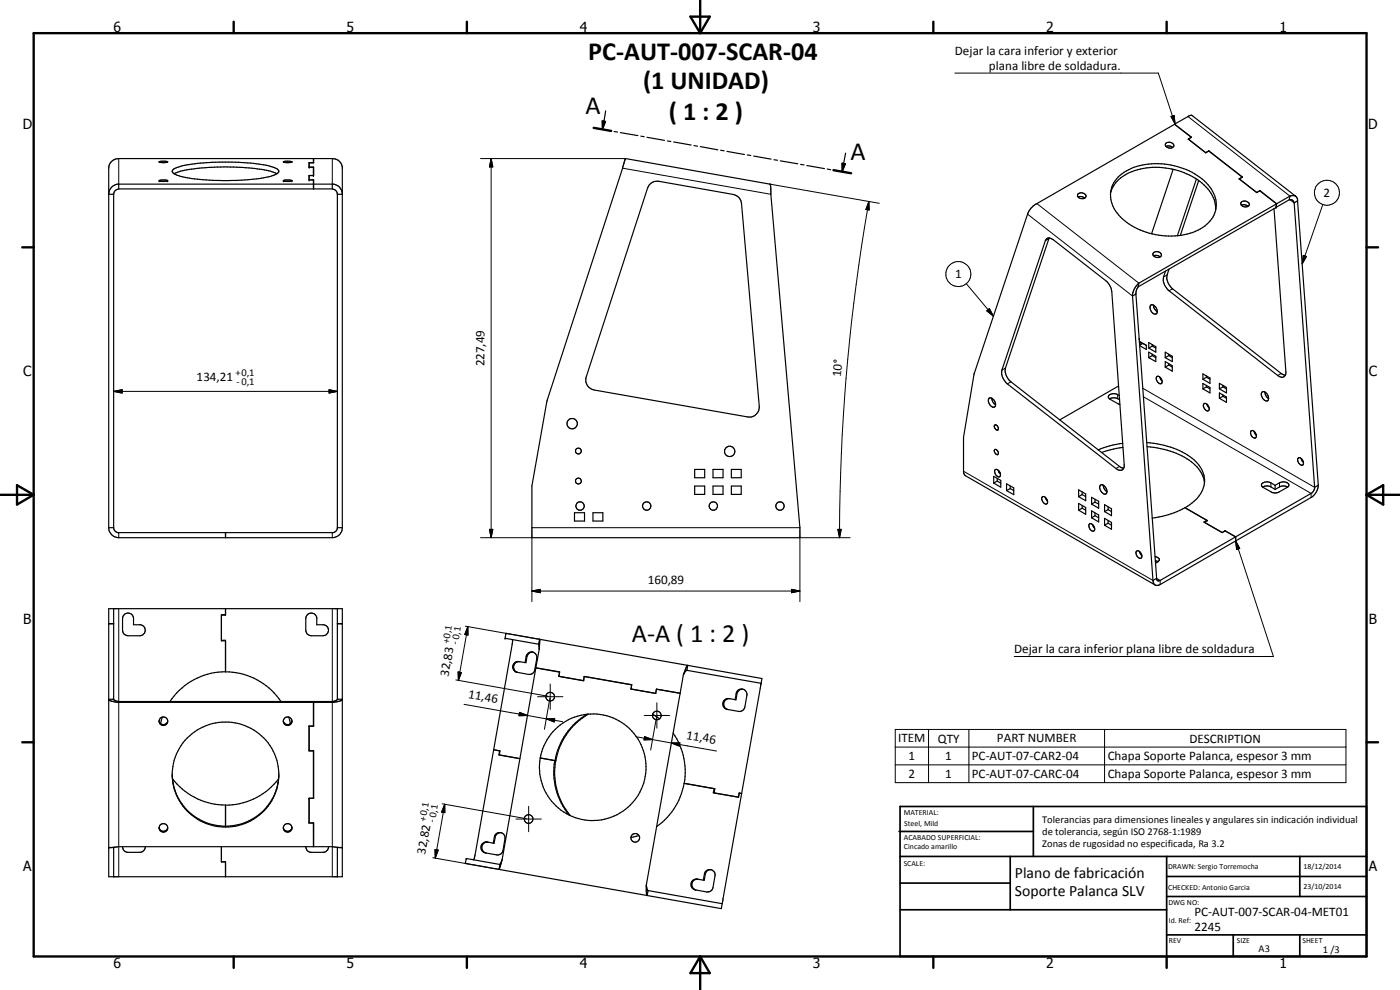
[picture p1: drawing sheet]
<svg xmlns="http://www.w3.org/2000/svg" width="420mm" height="297mm" viewBox="0 0 420 297" stroke-linecap="round" stroke-linejoin="round" font-family="sans-serif">
<g fill="none" stroke="#000" stroke-width=".35">
<path d="M178.2 38.4l5.2 .9M180.8 36.3l.9 .1-.9 2.4zM181.8 33.3l-1 5.5M184.3 39.5l1 .1M186.2 39.8l5.2 .9M352.5 37.3l-41.8 24-1.8 1.9-.5 .9-16.1 48-3.1 19.1v10.5l.4 .9 57.1 32.9M352.5 37.3l5.1 3.9-1 .6M352.5 37.3l4.2-2.5 1-.2 31.2 24.3M352.5 37.3h.1M32.7 58l-.1 .3h1.5M34.1 58.3v100M35.6 55.2v1.5"/>
<path d="M35.6 56.7a1.67 1.67 0 0 0-1.5 1.6M47.7 48.6l1.4-.3 1.2 .3-1.5 .2zM47.7 54.2l.6-.2h1.5l.5 .2-.7 .2zM52.3 52.2a.87 .87 0 0 1-.6-1 .87 .87 0 0 1 .9-.7 40.1 40.1 0 0 1 13.1-1.9h3.9a37.8 37.8 0 0 1 13.5 2 .78 .78 0 0 1 .6 .8 .78 .78 0 0 1-.6 .8M52.3 52.2a27.2 27.2 0 0 0 10.5 1.9 59.5 59.5 0 0 0 19.6-1.6l.7-.3M52.3 52.1a30.9 30.9 0 0 1 11.1-1.9l4.7-.1 6.6 .3a23.6 23.6 0 0 1 8.4 1.7M85 48.6l1.3-.3 1.3 .3-1.5 .2zM85.1 54.1l2-.1 .5 .2-1.8 .2zM92.8 48.9v1.3M92.8 52.7v1.3M94.1 48.9v-1.3h-58.5a2.94 2.94 0 0 0-3 2.9v107.8M94.1 55.2h-58.8a3.1 3.1 0 0 0-2.6 2.5"/>
<path d="M94.1 50.2v2.5M94.1 54v2.7h-58.5M94.1 55.4h.1M94.1 51.6h.1M94.1 55.2h5.9a3.1 3.1 0 0 1 2.4 1.7l.3 1.1M99.7 56.7h-5.6v-2.7h-1.4v-1.3h1.4v-2.5h-1.4v-1.4l1.4 .1v-1.3h5.9a2.87 2.87 0 0 1 2.7 2.6v108.1M99.7 55.2v1.5M99.7 56.7l1.1 .5 .4 1.1M101.2 58.3h1.5M101.2 58.3v100M187.7 47.6h.1M187.7 47.6l43.5 7.7 8.9 103v3h-80.5v-15.5l4.6-25.5z"/>
<path d="M192.3 40.9l1 .1M194.2 41.2l5.2 .9M194.9 55.4l1.3-.9 1.5-.1 22.3 3.9a3.1 3.1 0 0 1 2.5 2.7l5.4 60.9a3 3 0 0 1-3.5 3.2l-46.1-8.1a3 3 0 0 1-2.4-3.9l18.4-56.7zM200.3 42.3l1 .2M202.2 42.6l5.2 .9M208.3 43.7l1 .2M210.2 44l5.2 1M216.3 45.1l1 .2M218.2 45.4l5.2 1M224.3 46.5l1 .2M226.2 46.8l5.2 1M232.3 47.9l1 .2"/>
<path d="M234.2 48.3l5.2 .8M240.3 49.3l1 .2M242.1 49.7l5.3 .9M248.3 50.7l1 .2M250.1 51.1l5.3 .9M252.7 49l1 .1-.9 2.4zM253.8 45.9l-1 5.6M323.5 58.2a1.47 1.47 0 0 1 2.4 .8 1.31 1.31 0 0 1-1.5 .6 1.31 1.31 0 0 1-.9-1.3zM323.6 59.1a1.87 1.87 0 0 1 1.9 .3M333.3 57.9a10.9 10.9 0 0 1 9-7.2 21.6 21.6 0 0 1 20.2 6 8.6 8.6 0 0 1 2.3 6.5M335.6 53.1a18.6 18.6 0 0 1 16.8-3.4 16.6 16.6 0 0 1 12.1 9 8.2 8.2 0 0 1-4.9 10.3 21.7 21.7 0 0 1-23.9-4.5 8.1 8.1 0 0 1-.1-11.4zM349.9 43a1.34 1.34 0 0 1 1.5-.3 1.34 1.34 0 0 1 .8 1.3 1.49 1.49 0 0 1-2.5-.5z"/>
<path d="M349.9 43.9h.2a1.7 1.7 0 0 1 1.8 .4M352.1 50.8l-6.5 19.3M357.5 41.2l-.9 .5 5.3 4.1M359.1 53.7l-5.8 17M359.7 54.2l-5.5 16.4M362.8 45.3l10.1 7.8-1 .6M362.8 45.3l10 7.9M362.8 45.3l-.9 .5M362.8 45.3h.1M371.9 53.7l5.2 4.1M371.9 53.7h.1M377.2 57.7v.1"/>
<path d="M378.1 57.2l5 3.9-.2 1.1 4-2.3M378.1 57.3l-1 .5M386.9 59.9l1 .2 .5 .8M387.1 58.8l-45.3 26.2M387.1 58.8l-.2 1.1M387.1 58.8a1.47 1.47 0 0 1 1.6 0 1.47 1.47 0 0 1 .7 1.4M314.1 71.6l.9-.2 1.1 .5 15.8 12.3a5.4 5.4 0 0 1 1.8 3.3l3.7 51.9a1.39 1.39 0 0 1-.7 1.6 1.39 1.39 0 0 1-1.8-.4l-32.6-25.4a4.4 4.4 0 0 1-1.6-4.2l13-38.8zM314.9 71.4l-13.2 39a4.4 4.4 0 0 0 1.7 4.2l32.8 25.6 1 .3M346.2 75.8a1.34 1.34 0 0 1 1.5-.3 1.34 1.34 0 0 1 .8 1.3 1.41 1.41 0 0 1-1.5 .5 1.41 1.41 0 0 1-1-1.2zM346.2 76.8l1.2-.1 .8 .4M372.4 60.7a1.46 1.46 0 0 1 2.5 .8 1.35 1.35 0 0 1-1.5 .6 1.35 1.35 0 0 1-1-1.4zM372.6 61.6a1.85 1.85 0 0 1 2 .3"/>
<path d="M382.3 62.6l3.6 48.8a1.39 1.39 0 0 1-.7 1.7 1.39 1.39 0 0 1-1.8-.5l-32.6-25.4a4.4 4.4 0 0 1-1.6-4.1l.6-1.8M383.1 61.2l-.2 1.1-41.3 23.8M388.4 60.9l6.1 85.3M389.4 60.2l6.2 85.4M389.4 60.2l-1 .7M339.9 88.8l6.1 85.4M340.9 88.2l6.2 85.3M340.9 88.2l-1 .6M341.6 86.1l-.5 .9-.2 1.2M341.8 85a5.2 5.2 0 0 0-1.9 3.8M341.8 85l-.2 1.1M345.3 91.6a1.7 1.7 0 0 1 1.7 .7 1.7 1.7 0 0 1 .1 1.8 1.53 1.53 0 0 1-2-1.6z"/>
<path d="M346.1 91.6l.3 1 .9 .9M350.8 80.7l-.5 1.8a4.5 4.5 0 0 0 1.6 4.2l32.6 25.4 1.2 .5M296.8 119.5a1.7 1.7 0 0 1 1.7 .7 1.7 1.7 0 0 1 .1 1.8 1.56 1.56 0 0 1-2-1.6zM297.7 119.5l.2 1 .9 1M333 119.7a2.8 2.8 0 0 1 3 .2M335.7 115.8l-17.7 10.2M335.9 118.7a2.07 2.07 0 0 0-3.3 .4l.5 .7 3 1.6M341.9 101.6v.4M342 103.5l1-.5 1 .6M342.5 103.3l-.5-.9 2 1.2M344 103.6v1.3l-2-1.2M344.8 105.7l2.1 1.2v1.6l-2.1-1.2z"/>
<path d="M344.8 102.8l2.1 1.2v1.7l-2.1-1.3zM345.8 106.7l1.1 .6M345.8 106.7l-1 .6M345.8 103.4v.4M345.8 106.3v.4M345.8 103.8l1.1 .6M345.8 103.8l-1 .6M347.2 112.9a1.44 1.44 0 0 1 1.3 2.2 1.46 1.46 0 0 1-1.3-2.2zM348.1 113.2l.7 1.1M349.7 108.5l2.1 1.2v1.7l-2.1-1.2zM349.7 105.7l2.1 1.2v1.6l-2.1-1.2zM350.8 109.5l1 .7"/>
<path d="M350.8 109.5l-1.1 .7M350.8 106.3v.4M350.8 109.1v.4M350.8 106.7l1 .6M350.8 106.7l-1.1 .6M361 115.1l2.1 1.1v1.7l-2.1-1.2zM361 112.2l2.1 1.2v1.6l-2.1-1.2zM362.1 116.1l1 .6M362.1 116.1l-1.1 .6M362.1 112.8v.4M362.1 115.7v.4M362.1 113.2l1 .6"/>
<path d="M362.1 113.2l-1.1 .6M366 117.9l2.1 1.2v1.6l-2.1-1.2zM366 115l2.1 1.2v1.7l-2.1-1.2zM367 118.9l1.1 .6M367 118.9l-1 .6M367 115.6v.5M367 118.5v.4M367 116.1l1.1 .6M367 116.1l-1 .6M378.7 117.7a1.51 1.51 0 0 1 2 1.6l-.1 .8a1.17 1.17 0 0 1-1.7-.7l-.4-.9zM379.6 117.6l.2 1 .9 1M298.5 127.6a.88 .88 0 0 1 1 .4 .88 .88 0 0 1-.2 1.1 1.21 1.21 0 0 1-.8-1.5z"/>
<path d="M298.5 135a.88 .88 0 0 1 1 .4 .88 .88 0 0 1-.2 1 1.21 1.21 0 0 1-.8-1.4zM337 133a26.9 26.9 0 0 0-7.4 2M337 134.2l-3.8 .8-2.6 .8M344.2 132.8a22.7 22.7 0 0 1 15.2 6.3 7.5 7.5 0 0 1-1.1 11.3l-2.7 2 6.8 3.8-.9 .5M344.2 134a21.9 21.9 0 0 1 15.5 6.7l1.3 2.3 .5 1.8M361.3 121.1a1.43 1.43 0 0 1 1.4 2 1.33 1.33 0 0 1-1.6-1.5zM362.2 121.3l.7 1.1M375.4 129.4a.84 .84 0 0 1 1.3 .4l.3 .5a.73 .73 0 0 1-.3 1.1 .73 .73 0 0 1-1-.5l-.3-.7zM376.4 129.4l.6 1.2M389.5 137.5a1.27 1.27 0 0 1 1.4 .3 1.27 1.27 0 0 1 .3 1.3 .71 .71 0 0 1-.7 .5 .71 .71 0 0 1-.7-.5l-.3-.8zM390.5 137.6l.7 1.1M32.6 158.3h1.5"/>
<path d="M32.6 158.3a3 3 0 0 0 3 3h64.1a2.96 2.96 0 0 0 3-3M34.1 158.3l.3 .9 .9 .6h64.7l1-.6 .2-.9M67.7 159.8v1.5M101.2 158.3h1.5M172.4 153.8h3v2.5h-3zM178 153.8h2.9v2.5h-2.9zM208.5 145.8h3v2.5h-3zM208.5 140.8h3v2.5h-3zM214 145.8h3v2.5h-3zM214 140.8h3v2.5h-3zM219.5 145.8h3v2.5h-3zM219.5 140.8h3v2.5h-3z"/>
<path d="M298.2 142.9l2.1 1.2v2.1l-2.1-1.3zM298.7 140.9a1.44 1.44 0 0 1 1.3 2.1 1.49 1.49 0 0 1-1.3-2.1zM299.3 144.4l1 .5M299.3 143.6v.8M299.3 144.4l-1.1 .5M299.6 141.1l.7 1.1M300.1 141.7l-.2 .1M302.1 145.2l2.1 1.2v2l-2.1-1.2zM303.2 146.6l1 .6M303.2 145.8v.8M303.2 146.6l-1.1 .6M313.7 149.2l.7 1.2"/>
<path d="M313.7 149.2a.7 .7 0 0 0-1 0 .7 .7 0 0 0 .1 1l1 1.1 .6-.3v-.7M313.7 149.2l.7 1.1M323.7 151l2.1 1.3v2l-2.1-1.2zM323.7 147l2.1 1.2v2l-2.1-1.2zM324.8 147.6v.8M324.8 151.7v.8M324.8 152.5l1 .6M324.8 148.4l1 .6M324.8 148.4l-1.1 .6M324.8 152.5l-1.1 .6M327.6 153.3l2.1 1.2v2.1l-2.1-1.2zM327.6 149.2l2.1 1.2v2.1l-2.1-1.2z"/>
<path d="M327.9 157.4l.6 1.1M327.9 157.4l-.6-.3a.85 .85 0 0 0-.6 .7 .85 .85 0 0 0 .4 .8 .77 .77 0 0 0 .6 .8 .77 .77 0 0 0 .8-.5v-.4M328.6 150.7l1.1 .6M328.6 149.8v.9M328.6 153.9v.8M328.6 154.7l1.1 .7M328.6 154.7l-1 .7M328.6 150.7l-1 .6M330.2 145.6a1.57 1.57 0 0 1 2 1.6l-.1 .7a.83 .83 0 0 1-1.4-.2 1.64 1.64 0 0 1-.5-2.1zM331.1 145.5l.2 1.1 .9 .9M331.5 155.5l2.1 1.3v2l-2.1-1.2zM331.5 151.4l2.1 1.3v2l-2.1-1.2z"/>
<path d="M332.6 157l1 .6M332.6 152.1v.8M332.6 156.1v.9M332.6 152.9l1 .6M332.6 152.9l-1.1 .6M332.6 157l-1.1 .6M345.8 155.4a26.7 26.7 0 0 0 9.8-3.1l6.6 3.8M362.2 156.1l-.9 .5 5.5 3.2 .9-.5 3.1 1.8M362.2 156.1v.2M367.7 159.3l3.1 1.8M367.7 159.3l-.9 .5M367.7 159.3h.1"/>
<path d="M378.7 145.2a2.39 2.39 0 0 1 2.7-.3l1.3 .7 1.3-.7a2.14 2.14 0 0 1 2.8 .5l-.3 .7-2.6 1.5a2.4 2.4 0 0 1-2.4 0l-2.6-1.5-.3-.5zM379 146.2a2.61 2.61 0 0 1 2.4-.1l1.3 .8M382.7 145.6v1.3M386.4 146.2a2.51 2.51 0 0 0-2.4-.1l-1.3 .8M394.5 146.2v.5l-.8 1.2-22.9 13.2M395.6 145.6l-1.1 .6M395.6 145.6a4.6 4.6 0 0 1-2.1 3.7l-22.7 13M342 165.5l.7 1.2M342 165.5a.65 .65 0 0 0-.9-.1 .65 .65 0 0 0-.1 .9 1.1 1.1 0 0 0 1.6 1l.1-.7M342 165.5l.7 1.1M346 174.2l.3 1 .4 .3M346.6 167a.95 .95 0 0 1 1 .3 .95 .95 0 0 1 .2 1l-1 .7"/>
<path d="M346.7 168.2l.8 .3M347.1 173.5l-1.1 .7M370.8 161.1l-22.6 13.1a.64 .64 0 0 1-.8 0 .64 .64 0 0 1-.3-.7M370.8 162.3l-22.6 13.1-.8 .2-.7-.1M370.8 161.1v1.2M32.6 182.6h70.1v80.5h-70.1zM34.1 182.6v27.2M37.4 184.3a1.65 1.65 0 0 1 1.8-.2 1.65 1.65 0 0 1 .9 1.5v1.9h2.1a1.67 1.67 0 0 1 1.4 1.7 1.67 1.67 0 0 1-1.7 1.6h-3.5a1.65 1.65 0 0 1-1.6-1.7v-3.5l.2-.9zM66.5 192.1h1.2v9.5a20 20 0 0 1 16.6 8.9M67.7 182.6v2h-1.2M67.7 184.4h-1.2v7.9h1.2M92 184.7a1.67 1.67 0 0 1 1.7-.7 1.67 1.67 0 0 1 1.4 1.3v2.2h2.1a1.67 1.67 0 0 1 1.4 1.7 1.67 1.67 0 0 1-1.7 1.6l-3.7-.1a1.6 1.6 0 0 1-1.4-1.6v-3.5z"/>
<path d="M101.2 182.6v27.2M151.8 190l-.2 1.5 10.1 1.8M151.8 190h.1M151.9 190l54.5 9.6M153.7 191.9h.1M153.7 191.9v1.5l-5.5 31.6M157.6 198.8l-1.8-.3a1.66 1.66 0 0 0-1.7 1.5 1.66 1.66 0 0 0 1.4 1.8M159.9 195.7l.6 .3a1.52 1.52 0 0 1 .6 1.5l-.6 3.5a1.65 1.65 0 0 1-1.9 1.4l-3.4-.7a1.64 1.64 0 0 1-1.3-2 1.64 1.64 0 0 1 2.1-1.2M159.9 195.7a1.66 1.66 0 0 0-2 1.3l-.3 1.8M159.9 195.7l-1.1 .3a3.3 3.3 0 0 0-1 2.8h-.2M161.7 193.3l.3-1.5-.2 3-1 5.6M161.7 193.3h.1"/>
<path d="M161.7 193.3l.1 1.2M206.4 199.6l22.3 4-.3 1.4M206.4 199.6l-.2 1.5M206.4 199.6l-.4 .5-.9 2.3M32.7 210l.8 .4 1.8 .3h58.8M34.1 209.8l-1.4 .1M34.1 209.8l.7 .5 .8 .2M35.6 210.5v.2M35.6 210.5h58.5v7.3M47.7 216.3a1.29 1.29 0 0 0 1.3 1.4 1.29 1.29 0 0 0 1.3-1.4M47.7 216.3a1.3 1.3 0 0 1 1.3-1.2 1.3 1.3 0 0 1 1.3 1.2M47.7 216.3a1.31 1.31 0 0 0 1.2 1.1 1.31 1.31 0 0 0 1.4-.9"/>
<path d="M48.7 215.1l-.5 2M50.3 216.3v.2M67.7 201.5a20.1 20.1 0 0 0-16.7 9M85 216.3a1.3 1.3 0 0 0 1.3 1.4 1.3 1.3 0 0 0 1.3-1.4M85 216.3v.2M85 216.3a1.3 1.3 0 0 1 1.3-1.2 1.3 1.3 0 0 1 1.3 1.2M86.6 215.1l.6 2M87.6 216.3a1.31 1.31 0 0 1-1.2 1.1 1.31 1.31 0 0 1-1.3-.9M92.8 217.8v7.5h1.3v14.2h-1.4v7.4h1.4v7.1h5.6l3 .3M94.1 217.6h.1M99.7 210.5h-5.6v7.4l-1.4-.1v7.5h1.4M99.7 210.5v.2"/>
<path d="M101.2 209.8h1.5M101.2 209.8l-.6 .5-.9 .2M102.7 209.9l-.8 .5-1.9 .3h-5.9M160.8 200.4l7.2 1.2-.3 1.3 7.4 1.3 .2-1.3M160.8 200.4l7.1 1.3-.2 1.2 7.5 1.4 .1-1.3M160.8 200.4l-10.1 57.5M175.3 203l14.3 2.5-.3 1.3 7.5 1.3 .2-1.3M175.3 202.9l14.3 2.5-.2 1.3M176.2 214.3a20 20 0 0 0-9.6 13.9M176.6 214.2a20 20 0 0 0-9.8 14.1M195.9 214.3l2 1.4M197 206.8l7.1 1.2-10.1 57.6"/>
<path d="M197 206.8l-.2 1.2M202 220a20.1 20.1 0 0 1 3.3 15l9.2 1.6-.2 1.3M205.1 202.4l-1 5.6M206.2 201.1l22.2 3.9M206.2 201.1l-1.1 1.3M219.1 209.6a1.66 1.66 0 0 0-1.9 1.4 1.66 1.66 0 0 0 1.3 1.9M223 206.8a1.62 1.62 0 0 1 1.1 1.9l-.5 3.4a1.65 1.65 0 0 1-2 1.3l-3.3-.5a1.66 1.66 0 0 1-1.3-2 1.66 1.66 0 0 1 1.9-1.3l1.7 .3M223 206.8a1.62 1.62 0 0 0-2.1 1.3l-.3 1.8M223 206.8l-.9 .1-.5 .4-.3 .5-.4 2.2-.3-.1M228.4 205.1l-11.7 66M228.4 205v.1M51.7 232.3a16 16 0 0 0 14.6 15.5 16 16 0 0 0 17.1-12.7"/>
<path d="M51.8 233.6a20.3 20.3 0 0 0 15.9 8M56.2 221.4a15.9 15.9 0 0 1 21.7-1.1 15.9 15.9 0 0 1 2.6 21.6 15.9 15.9 0 0 1-21.1 4 15.9 15.9 0 0 1-6-20.5l1.5-2.5zM83.6 233.8l-.1 1M83.6 233.7a19.9 19.9 0 0 1-15.9 7.9M83.7 232.3l-.1 .9M92.7 225h.1M92.8 239.5v7.4M94.1 225.3v14.2M94.1 239.3h.1M148.2 225l-5.7 31.8-.4 1.1M148.2 225l1.9 .3-.3 1.2 6.2 1.1-6.3-1.1 .2-1.2zM162.1 227.4l4.5 .8"/>
<path d="M166.5 228.2a19.9 19.9 0 0 0 4.3 16.4M166.6 228.2l.2 .1M166.8 228.3a20.1 20.1 0 0 0 4.4 16.4M221.6 239.2l-7.5-1.3 .2-1.3-9-1.6a20 20 0 0 1-8.2 13M221.8 238l.8 .1-.7-.1-.3 1.2zM33.7 254.3h-.2M34.1 254.3v8.8M34.2 254.3h-.1M36.8 254a1.65 1.65 0 0 0 1.6 1.7h3.5a1.73 1.73 0 0 0 1.7-1.7M47.7 248.3a1.29 1.29 0 0 0 1.3 1.4 1.29 1.29 0 0 0 1.3-1.4M47.7 248.3a1.3 1.3 0 0 1 1.3-1.2 1.3 1.3 0 0 1 1.3 1.2M47.7 248.3a1.32 1.32 0 0 0 1.2 1.1 1.32 1.32 0 0 0 1.4-.9"/>
<path d="M50.3 248.3v.2M66.5 258.6h1.2v4.5M66.5 254v4.6h1.2M67.7 241.6v6.3M85 248.3a1.3 1.3 0 0 0 1.3 1.4 1.3 1.3 0 0 0 1.3-1.4M85 248.3v.2M85 248.3a1.3 1.3 0 0 1 1.3-1.2 1.3 1.3 0 0 1 1.3 1.2M87.6 248.3a1.31 1.31 0 0 1-1.2 1.1 1.31 1.31 0 0 1-1.3-.9M91.8 254a1.65 1.65 0 0 0 1.6 1.7h3.5a1.73 1.73 0 0 0 1.7-1.7M92.7 246.7h.1M94.1 246.9v7.1h-58.5l-3 .3M94.1 249v.1"/>
<path d="M101.2 254.3h.1M101.2 254.3v8.8M101.6 254.3h.3M146.5 252.7a1.67 1.67 0 0 0-2.1 1.3 1.67 1.67 0 0 0 1.5 1.9M148 253l-1.7-.4a1.67 1.67 0 0 0-1.7 1.4 1.67 1.67 0 0 0 1 1.9M150 259.4l-.2 1.5M150 259.4l-10-1.8-.4 1.5 10.2 1.8M150.1 249.8l-.8 .3-.6 .8-.4 2.1h-.3M150.1 249.8l.3 .1M150.4 258.7l-.4 .7M150.4 249.9a1.58 1.58 0 0 1 1.1 1.8l-.6 3.4a1.58 1.58 0 0 1-1.9 1.4l-3.3-.6M150.4 249.8a1.62 1.62 0 0 0-2 1.3l-.4 1.9"/>
<path d="M150.4 258.8l-.6 2.1M150.7 257.9l-.3 .9M150.7 257.9l-.3 .8M191.7 250.7l-2.4 .6M149.8 260.9l44.4 7.8M194 265.6v2.5l.2 .5M194 265.6l.2 1.1 .3 .5M194.2 268.7l22.3 3.9 .2-1.5M194.2 268.6v.1M194.5 267.2l22.2 3.9M194.5 267.2l-.3 1.5M208.7 267l.2 .1"/>
<path d="M209.5 263.8a1.65 1.65 0 0 0-2.1 1.2 1.65 1.65 0 0 0 1.3 2M211.1 264.1l.3-1.8a1.61 1.61 0 0 1 1.9-1.4 1.61 1.61 0 0 1 1.3 1.9l-.6 3.5a1.65 1.65 0 0 1-1.9 1.3l-3.4-.6M211.1 264.1l-1.8-.3a1.66 1.66 0 0 0-1.7 1.3 1.66 1.66 0 0 0 1.1 1.9M213.4 260.9a1.61 1.61 0 0 0-1.7 1.4l-.3 1.8h-.3"/>
<circle cx="171.7" cy="127.1" r="1.55"/>
<circle cx="173.6" cy="135.3" r=".88"/>
<circle cx="219" cy="135.4" r="1.56"/>
<circle cx="173.6" cy="144.3" r=".88"/>
<circle cx="174.1" cy="151.8" r="1.25"/>
<circle cx="194.1" cy="151.8" r="1.27"/>
<circle cx="214.1" cy="151.8" r="1.26"/>
<circle cx="234.1" cy="151.8" r="1.26"/>
<circle cx="165.1" cy="209" r="1.31"/>
<circle cx="197.1" cy="214.6" r="1.3"/>
<circle cx="177.9" cy="230.2" r="16"/>
<circle cx="158.6" cy="245.7" r="1.31"/>
<circle cx="190.7" cy="251.4" r="1.31"/>
</g>
<g fill="none" stroke="#000" stroke-width=".3">
<path d="M286.5 21.9h61.1l5.1 15.3M351.4 35l1-.3 .3 2.5zM356.5 35l30.6 23.8M35.6 47.6v7.6M99.7 47.6v7.6M144.2 47.6h43.6M147.4 47.6l.5 2.5h-1zM147.4 47.6v113.7M186.8 50.5l44.5 7.8M231 55.2l32.9 5.8M387.1 59.9l1.3 1M260.8 60.5v2.5l-.9-.1z"/>
<path d="M260.8 60.5a581.1 581.1 0 0 0-8.8 100.8M308.4 64.3l31.5 24.5M311.2 61.1l30.6 23.9M314.8 71.6l-1.1 .6M391.1 76.6l1 .4-1.3 2.2zM397 61.4l-6.2 17.8M290 85.1l8.1 9.8M296.2 93.3l.7-.7 1.2 2.3zM350.3 82.5l-1.1 .6M351.9 86.7l-1.1 .5M34.1 117.4l2.5-.5v1zM34.1 117.4h67.1"/>
<path d="M98.8 116.9l2.4 .5-2.4 .5zM301.7 110.4l-1 .6M303.4 114.6l-1.1 .6M335.4 118.4v1.2M343 116.5l51.5 29.7M343.1 119l50.4 29v1.3M384.5 112.1l-1.1 .5M336 140l-1.1 .6M35.6 159.8v1.5M99.7 159.8v1.5M146.9 158.8h1l-.5 2.5zM159.6 158.3h80.5"/>
<path d="M251.4 158.8h1.1l-.5 2.5zM289.2 141.4l56.8 32.8M381.4 144.9v1.2M384 144.9v1.2M144.2 161.3h15.4v19.2M159.6 177.3l2.5-.5v1zM159.6 177.3h80.5M237.6 176.8l2.5 .5-2.5 .5zM255.1 161.3h-15v19.2M347.1 173.5l1.1 .7v1.2M370.8 162.3l1.3 2.2-1 .3zM370.8 162.3l11.4 34.7h-77.8"/>
<path d="M32.6 187.1h1.5M32.6 187.2h1.5M35.6 182.6v27.9M99.7 182.6v27.9M101.2 187.1h1.5M101.2 187.2h1.5M139.6 187.9l22.3 3.9M140.4 188l.1 2.5-1-.1zM140.4 188l-2.8 16.2M35.6 210.7v52.4M99.7 210.7v52.4M136.8 204l27.7 4.9"/>
<path d="M137.5 201.6l1 .2-.9 2.4zM139.3 211.3l19 3.4M155.9 213.7l2.4 1-2.5 .1zM158.3 214.7l5.6 1M161.3 209h7.6M163.9 215.7l2.6-.1-.2 1zM163.9 215.7l5 .8M165 209.6l-1.6 9.2M165.1 205.2v7.7M193.3 214.7h7.6M197 215.3l-1.7 9.7M197.1 210.9v7.6"/>
<path d="M268.7 218.9h135.2v15.9h-135.2zM278.7 218.9v15.9M290.8 218.9v15.9M331.5 218.9v15.9M190.9 221.1l5 .8M193.5 221l2.4 .9-2.6 .1zM195.9 221.9l5.6 1M201.5 222.9h2.5l-.1 1zM201.5 222.9l13.5 2.4M268.7 224.2h135.2M268.7 229.5h135.2M129.9 257.3l19.9 3.6"/>
<path d="M130.5 254.9l1 .2-.9 2.4zM132.7 241.2l25.4 4.5M133.5 241.3v2.5l-1-.1zM133.5 241.3l-2.9 16.2M154.8 245.7h7.7M158.7 241.9v7.7"/>
<circle cx="398.2" cy="57.8" r="3.7"/>
<circle cx="287.6" cy="82.2" r="3.8"/>
</g>
<g fill="#000">
<circle cx="47.7" cy="54.2" r=".18"/>
<circle cx="50.3" cy="54.2" r=".18"/>
<circle cx="85" cy="54.2" r=".18"/>
<circle cx="87.6" cy="54.2" r=".18"/>
<circle cx="92.8" cy="54" r=".18"/>
<circle cx="92.8" cy="50.2" r=".18"/>
<circle cx="94.1" cy="52.7" r=".18"/>
<circle cx="382.9" cy="62.2" r=".18"/>
<circle cx="341.9" cy="101.6" r=".18"/>
<circle cx="151.6" cy="191.5" r=".18"/>
<circle cx="151.8" cy="190" r=".18"/>
<circle cx="92.8" cy="239.5" r=".18"/>
<circle cx="32.7" cy="254.3" r=".18"/>
<circle cx="94.1" cy="246.9" r=".18"/>
<circle cx="102.7" cy="254.3" r=".18"/>
<circle cx="139.9" cy="257.6" r=".18"/>
</g>
<g fill="none" stroke="#000" stroke-width=".71">
<path d="M10.1 9.9h400v277.1h-400zM70.1 6.5v3.4M140.1 6.5v3.4M207.2 5h5.8l-2.9 4.9zM210.1 0v9.9M280.1 6.5v3.4M350.1 6.5v3.4M178.2 38.4l5.2 .9M250.1 51.1l5.3 .9M6.7 74.2h3.4M410.1 74.2h3.5M.1 148.5h10"/>
<path d="M5.1 145.6l5 2.9-5 2.9zM410.1 148.5h10M410.1 148.5l5-2.9v5.8zM6.7 222.7h3.4M410.1 222.7h3.5M70.1 287v3.4M140.1 287v3.4M210.1 287v10M210.1 287l2.9 5h-5.8zM280.1 287v3.4M350.1 287v3.4"/>
</g>
<g fill="none" stroke="#000" stroke-width=".51">
<path d="M269.8 249.5h40.3M270.1 242h140v45h-140zM270.1 257h140M303.2 257v16M310.1 242v15M350.1 257v30M390.1 257v12M270.1 265h33.1M270.1 273h80M350.1 269h60M350.1 263h60M350.1 280.5h60"/>
<path d="M370.1 280.5v6.5M390.1 280.5v6.5"/>
</g>
<g fill="#000">
<path d="M180.8 36.3l.9 .1-.9 2.4zM351.4 35l1-.3 .3 2.5zM147.4 47.6l.5 2.5h-1zM252.7 49l1 .1-.9 2.4zM260.8 60.5v2.5l-.9-.1zM391.1 76.6l1 .4-1.3 2.2zM296.2 93.3l.7-.7 1.2 2.3zM34.1 117.4l2.5-.5v1zM98.8 116.9l2.4 .5-2.4 .5zM146.9 158.8h1l-.5 2.5zM251.4 158.8h1.1l-.5 2.5zM159.6 177.3l2.5-.5v1z"/>
<path d="M237.6 176.8l2.5 .5-2.5 .5zM370.8 162.3l1.3 2.2-1 .3zM140.4 188l.1 2.5-1-.1zM137.5 201.6l1 .2-.9 2.4zM155.9 213.7l2.4 1-2.5 .1zM163.9 215.7l2.6-.1-.2 1zM193.5 221l2.4 .9-2.6 .1zM201.5 222.9h2.5l-.1 1zM130.5 254.9l1 .2-.9 2.4zM133.5 241.3v2.5l-1-.1z"/>
</g>
<g font-size="7.9">
<text x="176.6" y="17.9">PC-AUT-007-SCAR-04</text>
<text x="193" y="26.8">(1 UNIDAD)</text>
<text x="175.7" y="34.1">A</text>
<text x="200.8" y="35.9">( 1 : 2 )</text>
<text x="255.3" y="48.1">A</text>
<text x="189.6" y="192.7">A-A ( 1 : 2 )</text>
</g>
<g font-size="4.7">
<text x="304.6" y="263.5">Plano de fabricación</text>
<text x="304.6" y="268.9">Soporte Palanca SLV</text>
</g>
<g font-size="4.2">
<text x="34" y="9.6">6</text>
<text x="104" y="9.6">5</text>
<text x="174" y="9.6">4</text>
<text x="244" y="9.6">3</text>
<text x="314" y="9.6">2</text>
<text x="384" y="9.6">1</text>
<text x="6.8" y="38.7">D</text>
<text x="410.6" y="38.7">D</text>
<text x="7" y="112.9">C</text>
<text x="410.8" y="112.9">C</text>
<text x="7" y="187.1">B</text>
<text x="410.8" y="187.1">B</text>
<text x="7" y="261.4">A</text>
<text x="410.8" y="261.4">A</text>
<text x="34" y="290.4">6</text>
<text x="104" y="290.4">5</text>
<text x="174" y="290.4">4</text>
<text x="244" y="290.4">3</text>
<text x="314" y="290.4">2</text>
<text x="384" y="290.4">1</text>
</g>
<g font-size="3.9">
<text x="286.6" y="16.4">Dejar la cara inferior y exterior</text>
<text x="296.8" y="20.9">plana libre de soldadura.</text>
<text x="397.2" y="59.1">2</text>
<text x="286.6" y="83.5">1</text>
<text x="145.4" y="109.9" transform="rotate(-90 145.4 109.9)">227,49</text>
<text x="252.4" y="113.2" transform="rotate(-85 252.4 113.2)">10°</text>
<text x="59" y="114.3">134,21</text>
<text x="194.4" y="175.3">160,89</text>
<text x="304.4" y="196">Dejar la cara inferior plana libre de soldadura</text>
<text x="134.6" y="203.1" transform="rotate(-80 134.6 203.1)">32,83</text>
<text x="140.4" y="209.4" transform="rotate(10 140.4 209.4)">11,46</text>
<text x="205.9" y="221.6" transform="rotate(10 205.9 221.6)">11,46</text>
<text x="269.6" y="222.8">ITEM</text>
<text x="281.5" y="222.8">QTY</text>
<text x="299.2" y="222.8">PART NUMBER</text>
<text x="357" y="222.8">DESCRIPTION</text>
<text x="272.7" y="228.1">1</text>
<text x="272.7" y="233.4">2</text>
<text x="283.7" y="228.1">1</text>
<text x="283.7" y="233.4">1</text>
<text x="291.7" y="228.1">PC-AUT-07-CAR2-04</text>
<text x="291.7" y="233.4">PC-AUT-07-CARC-04</text>
<text x="332.4" y="228.2">Chapa Soporte Palanca, espesor 3 mm</text>
<text x="332.4" y="233.5">Chapa Soporte Palanca, espesor 3 mm</text>
<text x="127.6" y="256.5" transform="rotate(-80 127.6 256.5)">32,82</text>
<text x="358.5" y="275">PC-AUT-007-SCAR-04-MET01</text>
<text x="358.5" y="279.4">2245</text>
</g>
<g font-size="3.1">
<text x="70.7" y="112.8">+0,1</text>
<text x="71" y="115.5">-0,1</text>
<text x="134.8" y="193.3" transform="rotate(-80 134.8 193.3)">+0,1</text>
<text x="137.4" y="193.5" transform="rotate(-80 137.4 193.5)">- 0,1</text>
<text x="127.8" y="246.7" transform="rotate(-80 127.8 246.7)">+0,1</text>
<text x="130.5" y="246.8" transform="rotate(-80 130.5 246.8)">-0,1</text>
<text x="312.7" y="246.8">Tolerancias para dimensiones lineales y angulares sin indicación individual</text>
<text x="312.7" y="250.4">de tolerancia, según ISO 2768-1:1989</text>
<text x="312.7" y="254">Zonas de rugosidad no especificada, Ra 3.2</text>
<text x="377.7" y="285.6">A3</text>
<text x="397" y="285.9">1 /3</text>
</g>
<g font-size="2.4">
<text x="271.2" y="244.4">MATERIAL:</text>
<text x="271.3" y="252">ACABADO SUPERFICIAL:</text>
<text x="271.4" y="247.9">Steel, Mild</text>
<text x="271.3" y="254.6">Cincado amarillo</text>
<text x="271.2" y="259.7">SCALE:</text>
<text x="350.6" y="260.8">DRAWN: Sergio Torremocha</text>
<text x="391.2" y="260.6">18/12/2014</text>
<text x="350.6" y="267">CHECKED: Antonio Garcia</text>
<text x="391.2" y="266.7">23/10/2014</text>
<text x="350.6" y="271.4">DWG NO:</text>
<text x="350.8" y="276.9">Id. Ref:</text>
<text x="350.8" y="282.8">REV</text>
<text x="371.2" y="282.9">SIZE</text>
<text x="390.9" y="282.9">SHEET</text>
</g>
</svg>
